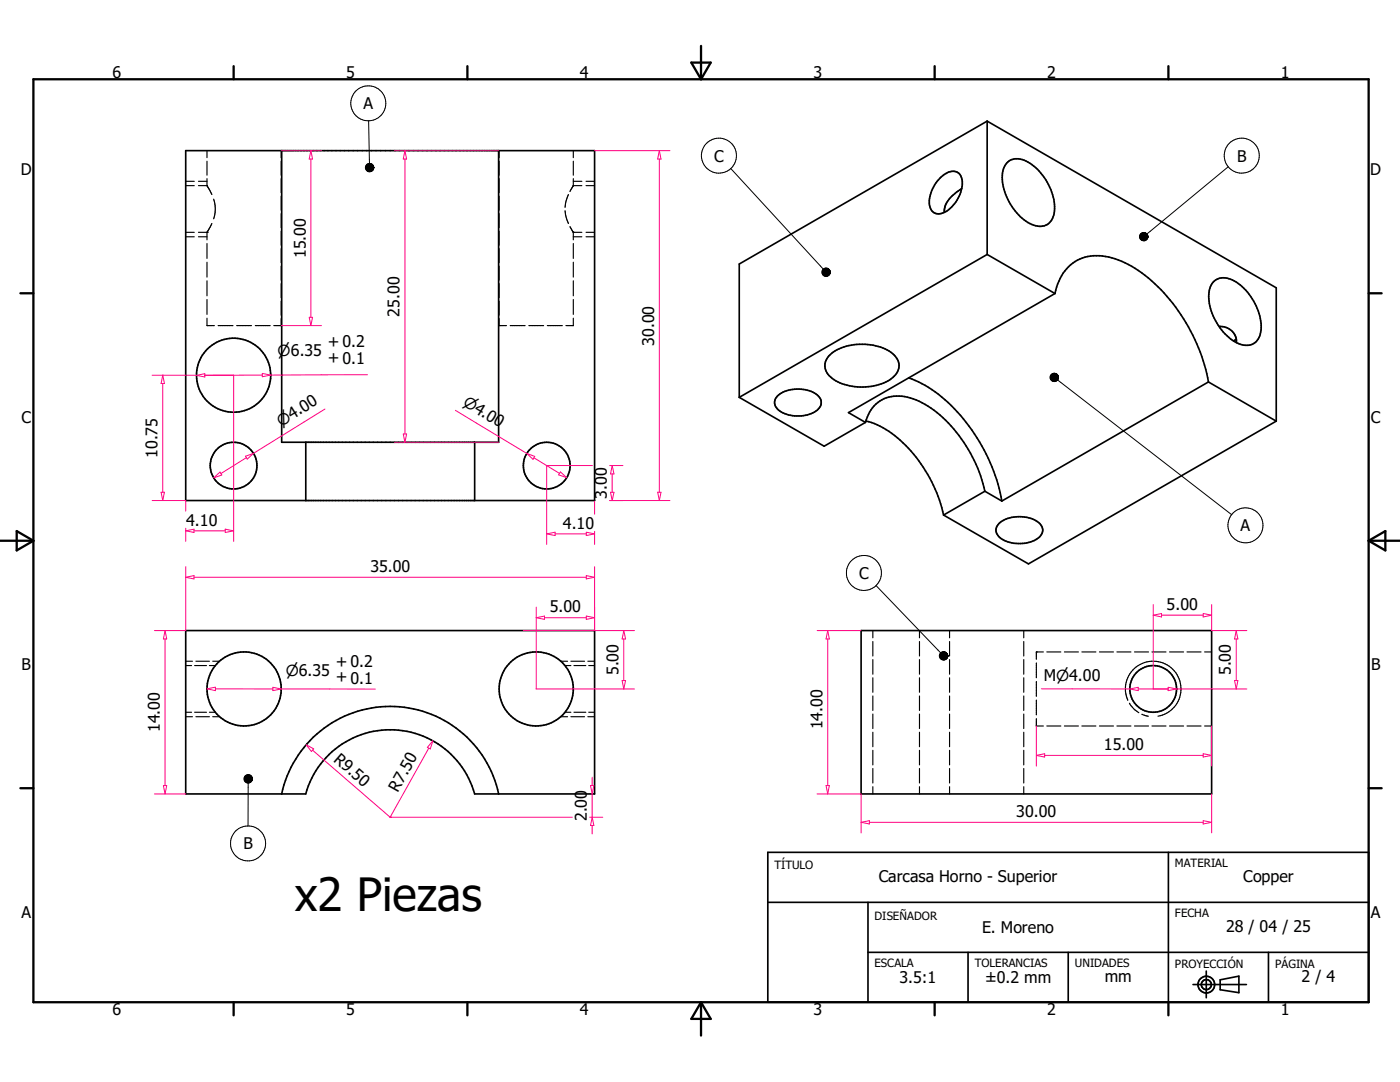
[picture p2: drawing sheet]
<svg xmlns="http://www.w3.org/2000/svg" width="279mm" height="216mm" viewBox="0 0 279 216" stroke-linecap="round" stroke-linejoin="round" font-family="sans-serif">
<g fill="none" stroke="#000" stroke-width=".33">
<path d="M37.1 30.1h81.6v69.8h-81.6zM56.2 30.1v58.1h43.3v-58.1M187.6 35.6a3 3 0 0 1 3.6-1.1 3.1 3.1 0 0 1 .6 3.5 6.1 6.1 0 0 1-4.5 4.7 1.9 1.9 0 0 1-1.8-2 7 7 0 0 1 2.1-5.1zM191.9 37.7a6.3 6.3 0 0 0-3.4 4v.7M197 24.2l-49.5 28.5v26.6M197 24.2l57.7 33.2v26.6M197 24.2v26.6M200.9 32.5a3.2 3.2 0 0 1 4.2-.2 11.1 11.1 0 0 1 5.3 10.2 2.92 2.92 0 0 1-4.5 2.3 11.1 11.1 0 0 1-5.8-10.2l.3-1.2zM197 50.8l13.5 7.8M197 50.8l-49.5 28.5M210.5 58.6l-41.2 23.7 3.4 2M210.5 58.6a8.7 8.7 0 0 1 6.6-7.4 13 13 0 0 1 9.4 2.3 35.5 35.5 0 0 1 14.7 22.7"/>
<path d="M242.1 56.3a3.2 3.2 0 0 1 4.3-.2 11.3 11.3 0 0 1 5.3 9.7 3 3 0 0 1-4.6 2.7 11 11 0 0 1-5.8-10.6l.3-.7zM147.5 79.3l17 9.7 8.2-4.7M155.2 79a6.7 6.7 0 0 1 8.1 0 1.84 1.84 0 0 1-.5 3 6.1 6.1 0 0 1-2.9 1 6.5 6.5 0 0 1-4.5-1.1 1.8 1.8 0 0 1-.2-2.9zM165.4 71a10.5 10.5 0 0 1 11.2-1.4 4 4 0 0 1 2.8 3.6 4.6 4.6 0 0 1-3.5 3.4 10.9 10.9 0 0 1-10.1-1.4 2.8 2.8 0 0 1-.4-4.2zM181.3 75.4a27.3 27.3 0 0 1 13.2 11.2 35 35 0 0 1 5.4 13.4M241.2 76.2l13.5 7.8M241.2 76.2l-41.3 23.8M243.3 65.1a3 3 0 0 1 3.4 3.2M246.7 67.7l-.5 .3M61 88.2v11.7M94.7 88.2v11.7M172.7 84.3a6.6 6.6 0 0 1 9-4.9 21.6 21.6 0 0 1 11.1 9.6 27.4 27.4 0 0 1 3.8 9"/>
<path d="M172.8 84a17.8 17.8 0 0 1 9 6.1 28.9 28.9 0 0 1 6.5 12.7M196.6 98l-8.3 4.8M196.6 98l3.3 2M254.7 84l-49.4 28.5-17-9.7M199.4 104.5a6.7 6.7 0 0 1 8.1 0 1.93 1.93 0 0 1-.8 3.2 6.9 6.9 0 0 1-7.3-.6 1.74 1.74 0 0 1 0-2.6zM37.1 125.8h81.6v32.6h-24a17.5 17.5 0 0 0-16.8-12.8 17.5 17.5 0 0 0-16.9 12.8h-23.9zM171.9 125.8h69.9v32.6h-69.9zM56.2 158.4a22.1 22.1 0 0 1 21.7-17.4 22.1 22.1 0 0 1 21.6 17.4M153.2 170.1h119.9v29.9h-119.9zM233.2 170.1v29.9M153.2 180.1h119.9M173.2 190h99.9"/>
<path d="M173.2 180.1v19.9M193.2 190v10M213.2 190v10M238.1 196.5h10.6M240.7 193.8v5.3M243.5 195.5l3.7-.7v3.3l-3.7-.6zM253.1 190v10"/>
<circle cx="46.6" cy="74.9" r="7.4"/>
<circle cx="46.6" cy="92.9" r="4.7"/>
<circle cx="109.1" cy="92.9" r="4.7"/>
<circle cx="48.7" cy="137.5" r="7.4"/>
<circle cx="107" cy="137.5" r="7.4"/>
<circle cx="230.1" cy="137.5" r="4.7"/>
<circle cx="240.7" cy="196.5" r="1.66"/>
<circle cx="240.8" cy="196.5" r=".99"/>
</g>
<g fill="none" stroke="#000" stroke-width=".23">
<path d="M37.1 37h1.7M37.1 36.2h1.7M39.6 37h1.7M39.6 36.2h1.7M41.3 35.6v1.5l1 1.7M41.3 30.1v1.4M41.3 32.2v2.8M42.6 39.7a5.9 5.9 0 0 1 0 4M56.1 30.1v1.4M56.1 32.2v2.8M56.1 35.6v2.8M56.1 39.1v2.8"/>
<path d="M99.6 30.1v1.4M99.6 32.2v2.8M99.6 35.6v2.8M99.6 39.1v2.8M113.4 38.8l-.4 1.3-.2 1.3M114.4 30.1v1.4M114.4 32.2v2.8M114.4 35.6v1.5l-.6 1.1M114.4 37h1.7M114.4 36.2h1.7M117 37h1.7M117 36.2h1.7"/>
<path d="M37.1 46.4h1.7M37.1 47.2h1.7M39.6 46.4h1.7M39.6 47.2h1.7M41.3 46.4h.1M41.3 46.4v1.5M41.3 48.6v3M41.3 52.3v3M41.3 56v3M41.3 59.8v2.9M42.3 44.6l-1 1.7M56.1 42.6v2.8"/>
<path d="M56.1 46.1v2.8M56.1 49.6v2.8M56.1 53.1v2.8M56.1 56.6v2.8M99.6 42.6v2.8M99.6 46.1v2.8M99.6 49.6v2.8M99.6 53.1v2.8M99.6 56.6v2.8M112.8 42l.2 1.3 .4 1.3M113.8 45.2l.6 1.1v1.6M114.4 46.4h.1"/>
<path d="M114.4 48.6v3M114.4 52.3v3M114.4 56v3M114.4 59.8v2.9M114.4 46.4h1.7M114.4 47.2h1.7M117 46.4h1.7M117 47.2h1.7M41.3 63.5v1.5h1.5M43.5 65h3M47.2 65h3M51 65h2.9"/>
<path d="M54.6 65h1.5M56.1 65h.1M56.1 60.1v2.8M56.1 63.6v1.4M99.6 63.6v1.4h1.5M99.6 60.1v2.8M101.8 65h3M105.5 65h3M109.2 65h3M114.4 63.5v1.5h-1.5M37.1 132.8h1.1M37.1 131.9h1.3"/>
<path d="M38.8 132.8h2.4M39.1 131.9h2.7M41.8 132.8h1.2M42.5 131.9h1.3M111.9 131.9h1.4M112.8 132.8h1.1M113.9 131.9h2.8M114.5 132.8h2.4M117.3 131.9h1.4M117.5 132.8h1.2M174.2 125.8v1.5M174.2 128v2.9"/>
<path d="M174.2 131.6v2.9M174.2 135.2v2.9M174.2 138.9v2.9M183.5 125.8v1.5M183.5 128v2.9M183.5 131.6v2.9M183.5 135.2v2.9M183.5 138.9v2.9M189.5 125.8v1.5M189.5 128v2.9M189.5 131.6v2.9M189.5 135.2v2.9"/>
<path d="M189.5 138.9v2.9M204.3 125.8v1.5M204.3 128v2.9M204.3 131.6v2.9M204.3 135.2v2.9M204.3 138.9v2.9M206.8 130.1h.1M206.8 130.1v1.5M206.8 132.3v2.9M206.8 136v2.9M206.8 139.7v2.9M206.8 130.1h1.4"/>
<path d="M208.9 130.1h2.8M212.4 130.1h2.8M215.9 130.1h2.8M219.4 130.1h2.8M222.9 130.1h2.8M225.1 139.7a5.5 5.5 0 0 1 3.2-7.5 5.5 5.5 0 0 1 7.2 3.9 5.5 5.5 0 0 1-4.4 6.8M225.1 139.7h.1M226.4 130.1h2.8M229.9 130.1h2.8M233.4 130.1h2.8M236.9 130.1h2.8M240.4 130.1h1.4"/>
<path d="M37.1 142.1h1.1M37.1 143h1.3M38.8 142.1h2.4M39.1 143h2.7M41.8 142.1h1.2M42.5 143h1.3M111.9 143h1.4M112.8 142.1h1.1M113.9 143h2.8M114.5 142.1h2.4M117.3 143h1.4M117.5 142.1h1.2"/>
<path d="M174.2 142.5v2.9M174.2 146.1v2.9M174.2 149.7v2.9M174.2 153.3v2.9M174.2 157v1.4M183.5 142.5v2.9M183.5 146.1v2.9M183.5 149.7v2.9M183.5 153.3v2.9M183.5 157v1.4M189.5 142.5v2.9M189.5 146.1v2.9"/>
<path d="M189.5 149.7v2.9M189.5 153.3v2.9M189.5 157v1.4M204.3 142.5v2.9M204.3 146.1v2.9M204.3 149.7v2.9M204.3 153.3v2.9M204.3 157v1.4M206.8 143.4v1.5h1.4M208.9 144.9h2.8M212.4 144.9h2.8M215.9 144.9h2.8"/>
<path d="M219.4 144.9h2.8M222.9 144.9h2.8M225.4 140.3a5 5 0 0 0 1.9 1.9M226.4 144.9h2.8M227.9 142.5l1.3 .4M229.9 144.9h2.8M233.4 144.9h2.8M236.9 144.9h2.8M240.4 144.9h1.4"/>
</g>
<g fill="none" stroke="#000" stroke-width=".46">
<path d="M6.7 15.8h266.4v184.2h-266.4zM46.6 13.2v2.6M93.3 13.2v2.6M138 12.5h3.8l-1.9 3.3zM139.9 9.2v6.6M186.5 13.2v2.6M233.2 13.2v2.6M4.1 58.5h2.6M273.1 58.5h2.6M0 107.9h6.7M3.3 106l3.4 1.9-3.4 1.9zM273.1 107.9h6.3"/>
<path d="M273.1 107.9l3.4-1.9v3.8zM4.1 157.3h2.6M273.1 157.3h2.6M46.6 200v2.6M93.3 200v2.6M139.9 200v6.6M139.9 200l1.9 3.3h-3.8zM186.5 200v2.6M233.2 200v2.6"/>
</g>
<g fill="none" stroke="#ff0080" stroke-width=".2">
<path d="M56.1 30.1h8.1M62 30.1l.4 1.6h-.7zM62 31.7v31.6M78.7 30.1h20.8M80.8 30.1l.3 1.6h-.6zM80.8 31.7v54.9M118.7 30.1h15M131.6 30.1l.3 1.6h-.6zM131.6 31.7v66.5M30.4 74.9h8.9M32.5 74.9l.3 1.6h-.6zM32.5 76.5v21.7"/>
<path d="M39.2 74.9l1.7-.3v.6zM40.8 74.9h5.8v33.1M52.4 74.5l1.6 .3-1.6 .4zM52.4 74.8l-11.5 .1M56.1 65h8.1M61.7 63.3h.7l-.4 1.7zM73.3 74.8h-19.3M30.4 99.9h6.7v2.1M32.2 98.2h.6l-.3 1.7zM42.7 95.4l1.2-1.2 .4 .6zM49 91l1.6-.5-1.3 1.1zM49.2 91.3l-5.1 3.2"/>
<path d="M64.8 81.6l-14.2 8.9M78.7 88.2h20.8M80.5 86.6h.6l-.3 1.6zM90.9 81.9l14.2 8.6M105.1 90.5l1.6 .6-.3 .6zM106.6 91.3l5.1 3.2M111.8 94.2l1.3 1.1-1.6-.6zM118.2 92.9h-9.1v15.7M121.7 99.9h12M121.7 92.9h2.6M121.8 98.2h.7l-.3 1.7zM122.2 92.9l.3 1.7h-.7z"/>
<path d="M122.2 94.6v3.6M131.3 98.2h.6l-.3 1.7zM37.1 115.2l1.6-.3v.6zM37.1 105.9l1.6-.3v.6zM37.1 105.4v2.6M37.1 113.1v12.7h-6.3M38.7 115.2h78.3M38.7 105.9h6.2M44.9 105.6l1.7 .3-1.7 .3zM109.1 106.5l1.7-.3v.7zM110.8 106.5h6.2M117 114.9l1.7 .3-1.7 .3z"/>
<path d="M117 106.2l1.7 .3-1.7 .4zM118.7 100v2.6M118.7 106v2.6M118.7 113.1v12.7M32.9 125.8l.4 1.7h-.7zM32.9 127.5v29.2M41.3 137.5l1.7-.4v.7zM43 137.5h11.5M54.5 137.1l1.6 .4-1.6 .3zM56.1 137.5h18.8M104.4 125.8h22.2M107 121.2v16.3h19.6"/>
<path d="M107 123.3l1.7-.4v.7zM108.7 123.3h8.3M117 122.9l1.7 .4-1.7 .3zM124.2 135.8h.6l-.3 1.7zM124.5 125.8l.3 1.7h-.6zM124.5 127.5v8.3M163.1 125.8h8.8M165.2 125.8l.3 1.7h-.6zM165.2 127.5v29.2M207.8 137.5h17.7M225.5 137.5l1.7-.4v.7zM227.2 137.5h6"/>
<path d="M230.2 122.8l1.6-.4v.7zM230.2 120.6v16.9M231.8 122.8h8.3M233.1 137.1l1.7 .4-1.7 .3zM234.7 137.5h14.1M240.1 122.4l1.7 .4-1.7 .3zM241.8 120.6v5.2h7M246.4 135.8h.6l-.3 1.7zM246.7 125.8l.3 1.7h-.6zM246.7 127.5v8.3M30.8 158.4h6.3M32.6 156.7h.7l-.4 1.7z"/>
<path d="M61.1 148.6l1.5 .8-.5 .5zM62.4 149.7l15.5 13.4M85.6 149.3l-7.7 13.8M86.4 147.8l-.5 1.6-.6-.3zM117.9 156.7h.6l-.3 1.7zM118.2 155.1v1.6M118.2 158.4v4.7M163.1 158.4h8.8v7.8M164.9 156.7h.6l-.3 1.7zM206.8 150.7l1.7-.3v.7zM206.8 144.9v8M208.5 150.7h31.6"/>
<path d="M240.1 150.4l1.7 .3-1.7 .4zM241.8 144.9v8M241.8 158.4v7.8M77.9 163.1h.1M77.9 163.1h36.3M117.7 163.1h2.6M118.2 163.1l.3 1.6h-.6zM118.2 164.7v1.7M171.9 164.1l1.6-.3v.6zM173.5 164.1h66.6M240.1 163.8l1.7 .3-1.7 .3z"/>
</g>
<g fill="none" stroke="#000" stroke-width=".2">
<path d="M73.6 24.1l.1 8.5M145.8 33.6l18.5 20.1M245.1 33.3l-16.2 13.4M211.1 75.8l34.7 26.9M174.8 116.8l12.9 13.5M49.5 156.2v8.6"/>
<circle cx="73.5" cy="20.6" r="3.5"/>
<circle cx="143.5" cy="31.1" r="3.5"/>
<circle cx="247.8" cy="31.1" r="3.5"/>
<circle cx="172.4" cy="114.3" r="3.5"/>
<circle cx="248.6" cy="104.8" r="3.5"/>
<circle cx="49.5" cy="168.3" r="3.5"/>
</g>
<g fill="#000" stroke="#000" stroke-width=".2">
<path d="M74.5 33.1l.1 .3zM74.4 33l.2 .4zM74.3 32.8l.3 .6zM74.1 32.7l.5 .7zM74 32.6l.1 .1 .5 .7zM73.8 32.6h.2l.6 .8zM73.6 32.6h.2l.8 .8zM73.5 32.7l.1-.1 1 .8zM73.3 32.8l.2-.1 1.1 .7zM73.2 32.9l.1-.1 1.3 .6zM73.2 32.9l1.4 .5-1.5-.4zM73.1 33l1.5 .4-1.6-.2z"/>
<path d="M73 33.2l1.6 .2h-1.7zM72.9 33.4h1.7l-1.7 .1zM72.9 33.5l1.7-.1-1.6 .3zM73 33.7l1.6-.3-1.5 .5zM73.1 33.9l1.5-.5-1.4 .6zM73.2 34l1.4-.6-1.3 .7zM73.3 34.1l1.3-.7-1.1 .8zM73.5 34.2l1.1-.8-1 .9zM73.6 34.3l1-.9-.8 .9zM74.6 33.4l-.6 .8-.2 .1zM74.6 33.4l-.6 .8zM74.6 33.4l-.5 .8z"/>
<path d="M74.6 33.4l-.3 .7zM74.6 33.4l-.2 .5zM74.6 33.4l-.1 .4zM74.6 33.4v.2zM165.6 54l.1 .3zM165.5 53.8l.2 .5zM165.4 53.7l.3 .6zM165.3 53.6l.4 .7zM165.1 53.5l.6 .8zM164.9 53.5h.2l.6 .8zM164.7 53.5h.2l.8 .8zM164.6 53.5h.1l1 .8z"/>
<path d="M164.4 53.6l.2-.1 1.1 .8zM164.2 53.7l.2-.1 1.3 .7zM164.2 53.7l1.5 .6-1.6-.4zM164.1 53.9l1.6 .4-1.6-.2zM164.1 54.1l1.6 .2-1.7-.1zM164 54.2l1.7 .1-1.7 .1zM164 54.4l1.7-.1-1.6 .3zM164.1 54.6l1.6-.3-1.6 .4zM164.1 54.7l1.6-.4-1.5 .6zM164.2 54.9l1.5-.6-1.3 .7zM164.4 55l1.3-.7-1.1 .8zM164.6 55.1l1.1-.8-1 .8z"/>
<path d="M164.7 55.1l1-.8-.8 .8zM165.7 54.3l-.6 .8h-.2zM165.7 54.3l-.6 .8zM165.7 54.3l-.4 .7zM165.7 54.3l-.3 .6zM165.7 54.3l-.2 .5zM165.7 54.3l-.1 .4zM165.7 54.3v.2zM229 46.9l.1 .3zM228.9 46.7l.2 .5zM228.8 46.6l.3 .6zM228.6 46.5l.5 .7z"/>
<path d="M228.5 46.4l.6 .8zM228.3 46.4h.2l.6 .8zM228.1 46.4h.2l.8 .8zM227.9 46.5l.2-.1 1 .8zM227.8 46.5h.1l1.2 .7zM227.6 46.6l.2-.1 1.3 .7zM227.6 46.6l1.5 .6-1.6-.4zM227.5 46.8l1.6 .4-1.6-.2zM227.5 47l1.6 .2-1.7-.1zM227.4 47.1l1.7 .1-1.7 .1zM227.4 47.3l1.7-.1-1.6 .3zM227.5 47.5l1.6-.3-1.6 .5z"/>
<path d="M227.5 47.7l1.6-.5-1.5 .6zM227.6 47.8l1.5-.6-1.3 .7zM227.8 47.9l1.3-.7-1.2 .8zM227.9 48l1.2-.8-1 .8zM228.1 48l1-.8-.8 .9zM229.1 47.2l-.6 .8-.2 .1zM229.1 47.2l-.6 .8zM229.1 47.2l-.5 .8zM229.1 47.2l-.3 .7zM229.1 47.2l-.2 .5zM229.1 47.2l-.1 .4zM229.1 47.2v.2z"/>
<path d="M211.2 74.9v.4zM211.1 74.8l.1 .5zM210.9 74.7l.3 .6zM210.8 74.6l.4 .7zM210.6 74.5l.2 .1 .4 .7zM210.4 74.5l.8 .8zM210.3 74.5h.1l.8 .8zM210.1 74.5h.2l.9 .8zM209.9 74.6l.2-.1 1.1 .8zM209.8 74.7l.1-.1 1.3 .7zM209.7 74.9l.1-.2 1.4 .6zM209.7 74.9l1.5 .4-1.6-.3z"/>
<path d="M209.6 75l1.6 .3-1.6-.1zM209.6 75.2l1.6 .1-1.6 .1zM209.6 75.4l1.6-.1-1.6 .3zM209.6 75.6l1.6-.3-1.5 .4zM209.7 75.7l1.5-.4-1.4 .6zM209.8 75.9l1.4-.6-1.3 .7zM209.9 76l1.3-.7-1.1 .8zM210.1 76.1l1.1-.8-.9 .8zM210.3 76.1l.9-.8-.8 .8zM211.2 75.3l-.6 .8h-.2zM211.2 75.3l-.6 .8zM211.2 75.3l-.4 .7z"/>
<path d="M211.2 75.3l-.3 .6zM211.2 75.3l-.1 .5zM211.2 75.3v.4zM211.2 75.3v.2zM189.1 130.5l.1 .4zM189 130.4l.2 .5zM188.8 130.2l.4 .7zM188.7 130.1l.5 .8zM188.5 130.1l.7 .8zM188.4 130l.1 .1 .7 .8zM188.2 130.1l.2-.1 .8 .9zM188 130.1h.2l1 .8z"/>
<path d="M187.9 130.2l.1-.1 1.2 .8zM187.7 130.3l.2-.1 1.3 .7zM187.7 130.3l1.5 .6-1.6-.5zM187.6 130.4l1.6 .5-1.7-.3zM187.5 130.6l1.7 .3-1.7-.1zM187.5 130.8l1.7 .1-1.7 .1zM187.5 131l1.7-.1-1.7 .2zM187.5 131.1l1.7-.2-1.6 .4zM187.6 131.3l1.6-.4-1.5 .5zM187.7 131.4l1.5-.5-1.3 .7zM187.9 131.6l1.3-.7-1.2 .7zM188 131.6l1.2-.7-1 .8z"/>
<path d="M188.2 131.7l1-.8-.8 .8zM189.2 130.9l-.8 .8zM189.2 130.9l-.7 .8zM189.2 130.9l-.5 .7zM189.2 130.9l-.4 .6zM189.2 130.9l-.2 .5zM189.2 130.9l-.1 .3zM189.2 130.9l-.1 .2zM50.3 155.1l.1 .3zM50.2 154.9l.2 .5zM50.1 154.8l.3 .6zM49.9 154.7l.5 .7z"/>
<path d="M49.8 154.6l.1 .1 .5 .7zM49.6 154.6h.2l.6 .8zM49.4 154.6h.2l.8 .8zM49.2 154.6h.2l1 .8zM49.1 154.7l.1-.1 1.2 .8zM48.9 154.8l.2-.1 1.3 .7zM48.9 154.8l1.5 .6-1.6-.4zM48.8 155l1.6 .4-1.7-.3zM48.7 155.1l1.7 .3-1.7-.1zM48.7 155.3l1.7 .1-1.7 .1zM48.7 155.5l1.7-.1-1.7 .3zM48.7 155.7l1.7-.3-1.6 .4z"/>
<path d="M48.8 155.8l1.6-.4-1.5 .6zM48.9 156l1.5-.6-1.3 .7zM49.1 156.1l1.3-.7-1.2 .8zM49.2 156.2l1.2-.8-1 .8zM49.4 156.2l1-.8-.8 .8zM50.4 155.4l-.6 .8h-.2zM50.4 155.4l-.6 .8zM50.4 155.4l-.5 .7zM50.4 155.4l-.3 .6zM50.4 155.4l-.2 .5zM50.4 155.4l-.1 .4zM50.4 155.4l-.1 .2z"/>
</g>
<text font-size="9.1" x="58.8" y="181.7">x2 Piezas</text>
<g font-size="3.2">
<text x="22.5" y="15.6">6</text>
<text x="69.1" y="15.6">5</text>
<text x="115.7" y="15.6">4</text>
<text x="162.3" y="15.6">3</text>
<text x="209" y="15.6">2</text>
<text x="255.6" y="15.6">1</text>
<text x="72.6" y="21.8">A</text>
<text x="4.1" y="35">D</text>
<text x="142.5" y="32.3">C</text>
<text x="246.9" y="32.3">B</text>
<text x="273.5" y="35">D</text>
<text x="61" y="51.5" transform="rotate(-90 61 51.5)">15.00</text>
<text x="79.8" y="63.2" transform="rotate(-90 79.8 63.2)">25.00</text>
<text x="65.4" y="69.2">+ 0.2</text>
<text x="130.6" y="69" transform="rotate(-90 130.6 69)">30.00</text>
<text x="65.4" y="72.3">+ 0.1</text>
<text x="4.3" y="84.4">C</text>
<text x="273.6" y="84.4">C</text>
<text x="31.5" y="91.4" transform="rotate(-90 31.5 91.4)">10.75</text>
<text x="121.1" y="99.5" transform="rotate(-90 121.1 99.5)">3.00</text>
<text x="37.2" y="104.9">4.10</text>
<text x="112.4" y="105.5">4.10</text>
<text x="247.6" y="106">A</text>
<text x="73.9" y="114.1">35.00</text>
<text x="171.4" y="115.5">C</text>
<text x="109.7" y="122.2">5.00</text>
<text x="232.8" y="121.7">5.00</text>
<text x="4.3" y="133.7">B</text>
<text x="67" y="136.1">+ 0.1</text>
<text x="67" y="133">+ 0.2</text>
<text x="123.4" y="134.7" transform="rotate(-90 123.4 134.7)">5.00</text>
<text x="208.3" y="135.8">Mn4.00</text>
<text x="245.6" y="134.7" transform="rotate(-90 245.6 134.7)">5.00</text>
<text x="273.6" y="133.7">B</text>
<text x="31.9" y="146.1" transform="rotate(-90 31.9 146.1)">14.00</text>
<text x="164.1" y="145.5" transform="rotate(-90 164.1 145.5)">14.00</text>
<text x="220.3" y="149.6">15.00</text>
<text x="66.4" y="151.8" transform="rotate(41 66.4 151.8)">R9.50</text>
<text x="79.4" y="158.2" transform="rotate(-61 79.4 158.2)">R7.50</text>
<text x="117.1" y="163.8" transform="rotate(-90 117.1 163.8)">2.00</text>
<text x="202.8" y="163">30.00</text>
<text x="48.6" y="169.5">B</text>
<text x="175.4" y="175.9">Carcasa Horno - Superior</text>
<text x="248.1" y="175.9">Copper</text>
<text x="4.3" y="183.1">A</text>
<text x="273.6" y="183.1">A</text>
<text x="196" y="186.1">E. Moreno</text>
<text x="244.7" y="186">28 / 04 / 25</text>
<text x="179.5" y="196.1">3.5:1</text>
<text x="196.6" y="196.1">±0.2 mm</text>
<text x="220.5" y="195.9">mm</text>
<text x="259.8" y="196">2 / 4</text>
<text x="22.5" y="202.6">6</text>
<text x="69.1" y="202.6">5</text>
<text x="115.7" y="202.6">4</text>
<text x="162.3" y="202.6">3</text>
<text x="209" y="202.6">2</text>
<text x="255.6" y="202.6">1</text>
</g>
<g font-size="3">
<text x="55.4" y="71">n6.35</text>
<text x="92.2" y="80.8" transform="rotate(31 92.2 80.8)">n4.00</text>
<text x="56.1" y="85.2" transform="rotate(-32 56.1 85.2)">n4.00</text>
<text x="57" y="134.8">n6.35</text>
</g>
<g font-size="2.3">
<text x="154.6" y="173.4">TÍTULO</text>
<text x="234.5" y="173.1">MATERIAL</text>
<text x="174.5" y="183.6">DISEÑADOR</text>
<text x="234.5" y="183">FECHA</text>
<text x="174.5" y="193">ESCALA</text>
<text x="194.5" y="193">TOLERANCIAS</text>
<text x="214.5" y="193">UNIDADES</text>
<text x="234.5" y="193.1">PROYECCIÓN</text>
<text x="254.5" y="193.1">PÁGINA</text>
</g>
</svg>
